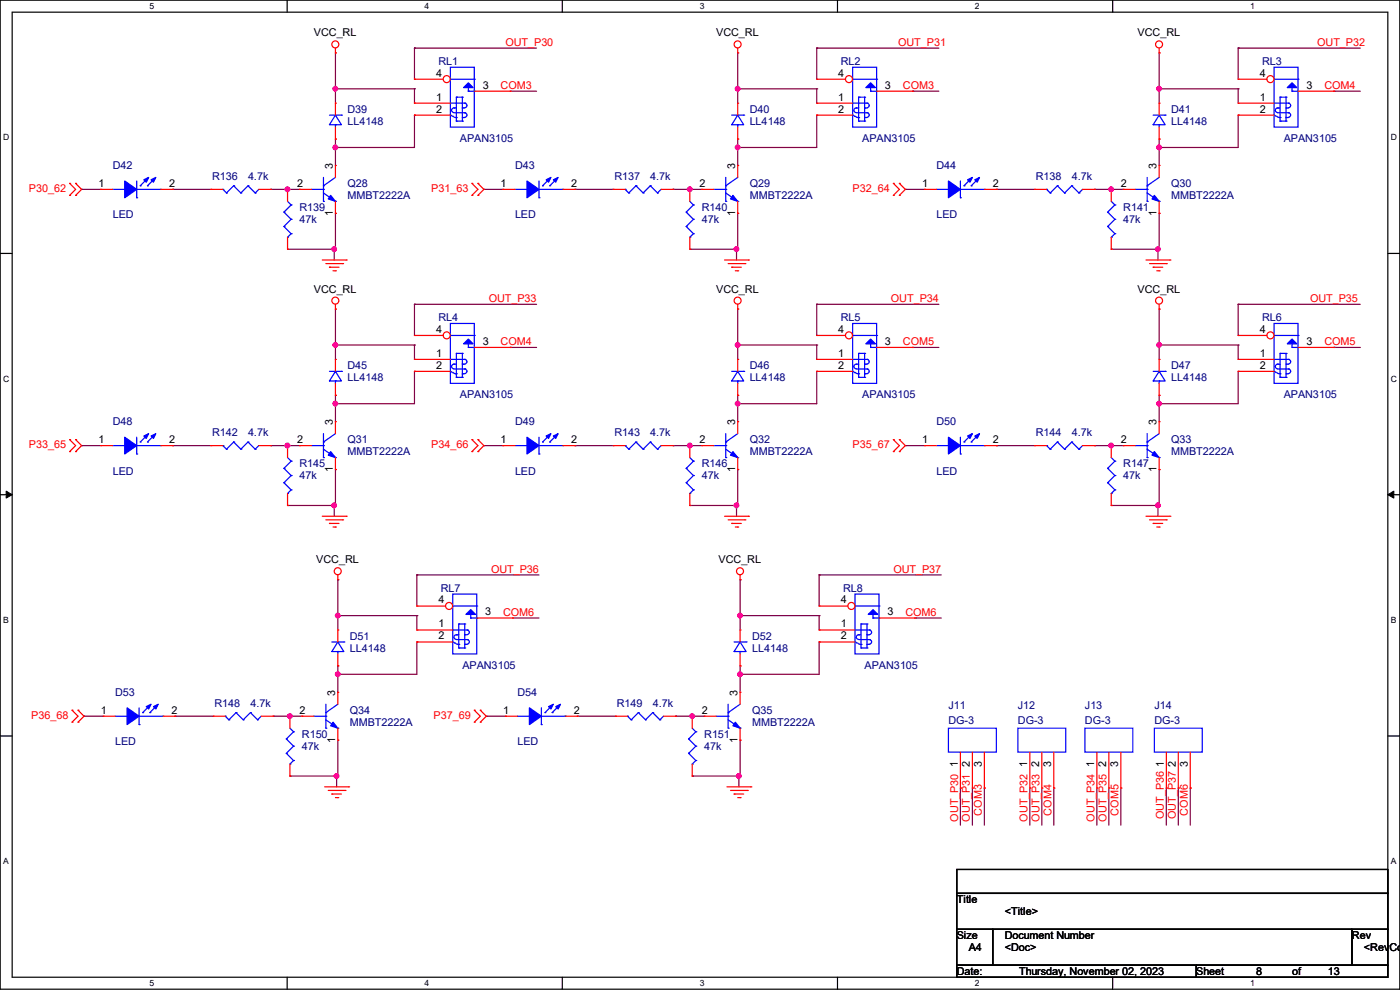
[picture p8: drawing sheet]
<svg xmlns="http://www.w3.org/2000/svg" width="297mm" height="210mm" viewBox="0 0 297 210" stroke-linecap="round" stroke-linejoin="round" font-family="sans-serif">
<path d="M0 0h297v209.8h-297zM2.6 2.6h291.8v204.7h-291.8z" fill="none" stroke="#000" stroke-width=".25"/>
<g fill="#fff">
<path d="M31.7 .3h1v2h-1z"/>
<path d="M31.7 207.6h1v1.9h-1z"/>
</g>
<path d="M60.9 0v2.6M60.9 207.3v2.5" fill="none" stroke="#000" stroke-width=".25"/>
<g fill="#fff">
<path d="M90.1 .3h1v2h-1z"/>
<path d="M90.1 207.6h1v1.9h-1z"/>
</g>
<path d="M119.3 0v2.6M119.3 207.3v2.5" fill="none" stroke="#000" stroke-width=".25"/>
<g fill="#fff">
<path d="M148.5 .3h.9v2h-.9z"/>
<path d="M148.5 207.6h.9v1.9h-.9z"/>
</g>
<path d="M177.7 0v2.6M177.7 207.3v2.5" fill="none" stroke="#000" stroke-width=".25"/>
<g fill="#fff">
<path d="M206.8 .3h1v2h-1z"/>
<path d="M206.8 207.6h1v1.9h-1z"/>
</g>
<path d="M236.1 0v2.6M236.1 207.3v2.5" fill="none" stroke="#000" stroke-width=".25"/>
<g fill="#fff">
<path d="M265.2 .3h1v2h-1z"/>
<path d="M265.2 207.6h1v1.9h-1z"/>
<path d="M.7 28.2h1.2v1.9h-1.2z"/>
<path d="M295.1 28.2h1.2v1.9h-1.2z"/>
<path d="M.7 79.3h1.2v2h-1.2z"/>
<path d="M295.1 79.3h1.2v2h-1.2z"/>
</g>
<path d="M0 53.8h2.6M294.4 53.8h2.6" fill="none" stroke="#000" stroke-width=".25"/>
<g fill="#fff">
<path d="M.7 130.5h1.2v2h-1.2z"/>
<path d="M295.1 130.5h1.1v2h-1.1z"/>
</g>
<path d="M0 104.9h2.6M294.4 104.9h2.6" fill="none" stroke="#000" stroke-width=".25"/>
<path d="M1.3 104.2l1.3 .7-1.3 .8zM294.4 104.9l1.3-.7v1.5z" fill="#000" stroke="#000" stroke-width=".21"/>
<g fill="#fff">
<path d="M.7 181.7h1.2v2h-1.2z"/>
<path d="M295.1 181.7h1.1v2h-1.1z"/>
</g>
<path d="M0 156.1h2.6M294.4 156.1h2.6M203 184.4h91.4v5.1h-91.4zM203 189.5h91.4v7.6h-91.4zM203 197.1h7.6v7.7h-7.6zM210.6 197.1h76.2v7.7h-76.2zM286.8 197.1h7.6v7.7h-7.6zM203 204.8h50.8v2.5h-50.8zM253.8 204.8h40.6v2.5h-40.6z" fill="none" stroke="#000" stroke-width=".25"/>
<g fill="none" stroke="#800040" stroke-width=".25">
<path d="M71.2 18.8h.1M71.2 11.2h.1M71.2 11.2v10.7M71.2 18.8h16.7M87.9 10.2h.1M87.9 18.8h.1M87.9 10.2v6.6M87.9 18.8v3.1M87.9 10.2h25.9M108.2 19.3h.1M108.2 19.3h5.6M156.5 18.8h.1"/>
<path d="M156.5 11.2h.1M156.5 18.8h16.8M156.5 11.2v10.7M173.3 10.2h.1M173.3 18.8h.1M173.3 10.2h25.9M173.3 10.2v6.6M173.3 18.8v3.1M193.6 19.3h.1M193.6 19.3h5.6M245.9 18.8h.1M245.9 11.2h.1"/>
<path d="M245.9 18.8h16.8M245.9 11.2v10.7M262.7 10.2h.1M262.7 18.8h.1M262.7 10.2h25.9M262.7 10.2v6.6M262.7 18.8v3.1M283 19.3h.1M283 19.3h5.6M71.2 31.3h.1M71.2 29.5h.1M71.2 29.5v5.6"/>
<path d="M87.9 24.4h.1M87.9 24.4v6.9h-16.7M156.5 31.3h.1M156.5 29.5h.1M156.5 29.5v5.6M173.3 24.4h.1M173.3 24.4v6.9h-16.8M245.9 31.3h.1M245.9 29.5h.1M245.9 29.5v5.6M262.7 24.4h.1M262.7 24.4v6.9h-16.8"/>
<path d="M17.3 40.2h.1M17.3 40.2h4.1M36.6 40.2h.1M36.6 40.2h8.1M57.4 40.2h.1M57.4 40.2h6.1M61 52.9h.1M61 40.2h.1M61 52.9h9.9M70.9 52.9h.1M70.9 52.6h.1M70.9 52.6v2.6"/>
<path d="M71.2 45.3h.1M71.2 45.3v7.3h-.3M102.7 40.2h.1M102.7 40.2h4M122 40.2h.1M122 40.2h8.1M142.8 40.2h.1M142.8 40.2h6.1M146.3 52.9h.1M146.3 40.2h.1M146.3 52.9h10M156.3 52.9h.1"/>
<path d="M156.3 52.6h.1M156.3 52.6v2.6M156.5 45.3h.1M156.5 45.3v7.3h-.2M192.1 40.2h.1M192.1 40.2h4M211.4 40.2h.1M211.4 40.2h8.1M232.2 40.2h.1M232.2 40.2h6.1M235.8 52.9h.1M235.8 40.2h.1"/>
<path d="M235.8 52.9h9.9M245.7 52.9h.1M245.7 52.6h.1M245.7 52.6v2.6M245.9 45.3h.1M245.9 45.3v7.3h-.2M71.2 73.2h.1M71.2 65.6h.1M71.2 65.6v10.6M71.2 73.2h16.7M87.9 64.6h.1M87.9 78.8h.1"/>
<path d="M87.9 73.2h.1M87.9 64.6v6.6M87.9 73.2v3M87.9 78.8v6.8h-16.7M87.9 64.6h25.9M108.2 73.7h.1M108.2 73.7h5.6M156.5 73.2h.1M156.5 65.6h.1M156.5 65.6v10.6M156.5 73.2h16.8M173.3 64.6h.1"/>
<path d="M173.3 78.8h.1M173.3 73.2h.1M173.3 64.6v6.6M173.3 73.2v3M173.3 78.8v6.8h-16.8M173.3 64.6h25.9M193.6 73.7h.1M193.6 73.7h5.6M245.9 73.2h.1M245.9 65.6h.1M245.9 65.6v10.6M245.9 73.2h16.8"/>
<path d="M262.7 64.6h.1M262.7 78.8h.1M262.7 73.2h.1M262.7 64.6v6.6M262.7 73.2v3M262.7 78.8v6.8h-16.8M262.7 64.6h25.9M283 73.7h.1M283 73.7h5.6M17.3 94.5h.1M17.3 94.5h4.1M36.6 94.5h.1"/>
<path d="M36.6 94.5h8.1M57.4 94.5h.1M57.4 94.5h6.1M61 94.5h.1M71.2 99.6h.1M71.2 85.6h.1M71.2 83.9h.1M71.2 83.9v5.6M71.2 99.6v7.4h-.3M102.7 94.5h.1M102.7 94.5h4M122 94.5h.1"/>
<path d="M122 94.5h8.1M142.8 94.5h.1M142.8 94.5h6.1M146.3 94.5h.1M156.5 99.6h.1M156.5 85.6h.1M156.5 83.9h.1M156.5 83.9v5.6M156.5 99.6v7.4h-.2M192.1 94.5h.1M192.1 94.5h4M211.4 94.5h.1"/>
<path d="M211.4 94.5h8.1M232.2 94.5h.1M232.2 94.5h6.1M235.8 94.5h.1M245.9 99.6h.1M245.9 85.6h.1M245.9 83.9h.1M245.9 83.9v5.6M245.9 99.6v7.4h-.2M61 107.2h.1M61 107.2h9.9M70.9 107.2h.1"/>
<path d="M70.9 107h.1M70.9 107v2.5M146.3 107.2h.1M146.3 107.2h10M156.3 107.2h.1M156.3 107h.1M156.3 107v2.5M235.8 107.2h.1M235.8 107.2h9.9M245.7 107.2h.1M245.7 107h.1M245.7 107v2.5"/>
<path d="M71.7 130.6h.1M71.7 123h.1M71.7 123v10.6M71.7 130.6h16.7M88.4 122h.1M88.4 136.2h.1M88.4 130.6h.1M88.4 122v6.6M88.4 130.6v3M88.4 136.2v6.8h-16.7M88.4 122h25.9M108.8 131.1h.1"/>
<path d="M108.8 131.1h5.5M157 130.6h.1M157 123h.1M157 130.6h16.8M157 123v10.6M173.8 122h.1M173.8 136.2h.1M173.8 130.6h.1M173.8 136.2v6.8h-16.8M173.8 122h25.9M173.8 122v6.6M173.8 130.6v3"/>
<path d="M194.1 131.1h.1M194.1 131.1h5.6M17.8 151.9h.1M17.8 151.9h4.1M37.1 151.9h.1M37.1 151.9h8.2M58 151.9h.1M58 151.9h6.1M61.5 151.9h.1M71.7 157h.1M71.7 143h.1M71.7 141.3h.1"/>
<path d="M71.7 141.3v5.6M71.7 157v7.4h-.3M103.2 151.9h.1M103.2 151.9h4M122.5 151.9h.1M122.5 151.9h8.1M143.3 151.9h.1M143.3 151.9h6.1M146.9 151.9h.1M157 157h.1M157 143h.1M157 141.3h.1"/>
<path d="M157 157v7.4h-.2M157 141.3v5.6M61.5 164.6h.1M61.5 164.6h9.9M71.4 164.6h.1M71.4 164.4h.1M71.4 164.4v2.5M146.9 164.6h.1M146.9 164.6h9.9M156.8 164.6h.1M156.8 164.4h.1M156.8 164.4v2.5"/>
<path d="M203.8 167.2h.1M203.8 167.2v7.8M206.3 167.2h.1M206.3 167.2v7.8M208.8 167.2h.1M208.8 167.2v7.8M218.5 167.2h.1M218.5 167.2v7.8M221 167.2h.1M221 167.2v7.8M223.6 167.2h.1M223.6 167.2v7.8"/>
<path d="M232.7 167.2h.1M232.7 167.2v7.8M235.2 167.2h.1M235.2 167.2v7.8M237.8 167.2h.1M237.8 167.2v7.8M247.4 167.2h.1M247.4 167.2v7.8M250 167.2h.1M250 167.2v7.8M252.5 167.2h.1M252.5 167.2v7.8"/>
</g>
<g fill="#f0f" stroke="#f0f" stroke-width=".25">
<circle cx="71.1" cy="18.8" r=".49"/>
<circle cx="71.1" cy="31.3" r=".49"/>
<circle cx="70.9" cy="52.9" r=".49"/>
<circle cx="61" cy="40.2" r=".49"/>
<circle cx="156.5" cy="18.8" r=".49"/>
<circle cx="156.5" cy="31.3" r=".49"/>
<circle cx="156.2" cy="52.9" r=".49"/>
<circle cx="146.3" cy="40.2" r=".49"/>
<circle cx="245.9" cy="18.8" r=".49"/>
<circle cx="245.9" cy="31.3" r=".49"/>
<circle cx="245.6" cy="52.9" r=".49"/>
<circle cx="235.7" cy="40.2" r=".49"/>
<circle cx="71.1" cy="73.2" r=".49"/>
<circle cx="71.1" cy="85.6" r=".49"/>
<circle cx="70.9" cy="107.2" r=".49"/>
<circle cx="61" cy="94.5" r=".49"/>
<circle cx="156.5" cy="73.2" r=".49"/>
<circle cx="156.5" cy="85.6" r=".49"/>
<circle cx="156.2" cy="107.2" r=".49"/>
<circle cx="146.3" cy="94.5" r=".49"/>
<circle cx="245.9" cy="73.2" r=".49"/>
<circle cx="245.9" cy="85.6" r=".49"/>
<circle cx="245.6" cy="107.2" r=".49"/>
<circle cx="235.7" cy="94.5" r=".49"/>
<circle cx="71.6" cy="130.6" r=".49"/>
<circle cx="71.6" cy="143" r=".49"/>
<circle cx="71.4" cy="164.6" r=".49"/>
<circle cx="61.5" cy="151.9" r=".49"/>
<circle cx="157" cy="130.6" r=".49"/>
<circle cx="157" cy="143" r=".49"/>
<circle cx="156.7" cy="164.6" r=".49"/>
<circle cx="146.8" cy="151.9" r=".49"/>
</g>
<g fill="none" stroke="#f00" stroke-width=".25">
<path d="M71.2 11.2h.1M71.2 10.2v1M156.5 11.2h.1M156.5 10.2v1M245.9 11.2h.1M245.9 10.2v1M14.8 38.9h.1M14.8 38.9l1.2 1.3-1.2 1.2M16 38.9h.1M16 38.9l1.3 1.3-1.3 1.2M100.1 38.9h.1M100.1 38.9l1.3 1.3-1.3 1.2"/>
<path d="M101.4 38.9h.1M101.4 38.9l1.3 1.3-1.3 1.2M156.5 29.5h.1M156.5 21.9h.1M156.5 21.9v2.5M156.5 27v2.5M189.5 38.9h.1M189.5 38.9l1.3 1.3-1.3 1.2M190.8 38.9h.1M190.8 38.9l1.3 1.3-1.3 1.2M14.8 41.4h.1M16 41.4h.1"/>
<path d="M68.4 55.2h5M69.1 55.9h3.6M69.9 56.7h.1M69.9 56.7h2M70.7 57.4h.5M71.2 57.4h.1M72.7 55.9h.1M73.4 55.2h.1M100.1 41.4h.1M101.4 41.4h.1M153.7 55.2h5.1M154.5 55.9h3.5"/>
<path d="M155.2 56.7h.1M155.2 56.7h2.1M156 57.4h.5M156.5 57.4h.1M158 55.9h.1M158.8 55.2h.1M189.5 41.4h.1M190.8 41.4h.1M219.5 40.2h.1M219.5 40.2h2.5M229.7 40.2h2.5M232.2 40.2h.1"/>
<path d="M235.8 40.2h.1M235.8 52.9h.1M235.8 40.2v2.5M235.8 50.3v2.6M243.1 55.2h5.1M243.9 55.9h3.5M244.6 56.7h.1M244.6 56.7h2.1M245.4 57.4h.5M245.9 57.4h.1M247.4 55.9h.1M248.2 55.2h.1"/>
<path d="M71.2 65.6h.1M71.2 64.6v1M156.5 65.6h.1M156.5 64.6v1M245.9 65.6h.1M245.9 64.6v1M14.8 93.3h.1M14.8 95.8h.1M14.8 93.3l1.2 1.2-1.2 1.3M16 95.8h.1M16 93.3h.1M16 93.3l1.3 1.2-1.3 1.3"/>
<path d="M63.5 94.5h.1M63.5 94.5h2.6M71.2 89.5h.1M71.2 99.6h.1M71.2 89.5v2.5M71.2 97.1v2.5M100.1 93.3h.1M100.1 95.8h.1M100.1 93.3l1.3 1.2-1.3 1.3M101.4 95.8h.1M101.4 93.3h.1M101.4 93.3l1.3 1.2-1.3 1.3"/>
<path d="M148.9 94.5h.1M148.9 94.5h2.5M156.5 89.5h.1M156.5 99.6h.1M156.5 89.5v2.5M156.5 97.1v2.5M189.5 93.3h.1M189.5 95.8h.1M189.5 93.3l1.3 1.2-1.3 1.3M190.8 95.8h.1M190.8 93.3h.1M190.8 93.3l1.3 1.2-1.3 1.3"/>
<path d="M235.8 94.5h.1M235.8 94.5v2.6M238.3 94.5h.1M238.3 94.5h2.5M245.9 89.5h.1M245.9 99.6h.1M245.9 89.5v2.5M245.9 97.1v2.5M68.4 109.5h5M69.1 110.3h3.6M69.9 111h.1M69.9 111h2"/>
<path d="M70.7 111.8h.5M71.2 111.8h.1M72.7 110.3h.1M73.4 109.5h.1M153.7 109.5h5.1M154.5 110.3h3.5M155.2 111h.1M155.2 111h2.1M156 111.8h.5M156.5 111.8h.1M158 110.3h.1M158.8 109.5h.1"/>
<path d="M235.8 107.2h.1M235.8 104.7v2.5M243.1 109.5h5.1M243.9 110.3h3.5M244.6 111h.1M244.6 111h2.1M245.4 111.8h.5M245.9 111.8h.1M247.4 110.3h.1M248.2 109.5h.1M71.7 123h.1M71.7 133.6h.1"/>
<path d="M71.7 122v1M71.7 133.6v2.6M71.7 138.7v2.6M157 123h.1M157 133.6h.1M157 122v1M157 133.6v2.6M157 138.7v2.6M15.3 150.7h.1M15.3 153.2h.1M15.3 150.7l1.3 1.2-1.3 1.3M16.6 153.2h.1"/>
<path d="M16.6 150.7h.1M16.6 150.7l1.2 1.2-1.2 1.3M21.9 151.9h.1M21.9 151.9h2.5M34.6 151.9h2.5M37.1 151.9h.1M71.7 141.3h.1M100.6 150.7h.1M100.6 153.2h.1M100.6 150.7l1.3 1.2-1.3 1.3M101.9 153.2h.1M101.9 150.7h.1"/>
<path d="M101.9 150.7l1.3 1.2-1.3 1.3M107.2 151.9h.1M107.2 151.9h2.6M119.9 151.9h2.6M122.5 151.9h.1M157 141.3h.1M68.9 166.9h5.1M69.6 167.7h3.6M70.4 168.4h.1M70.4 168.4h2M71.2 169.2h.5M71.7 169.2h.1"/>
<path d="M73.2 167.7h.1M74 166.9h.1M154.2 166.9h5.1M155 167.7h3.5M155.7 168.4h.1M155.7 168.4h2.1M156.5 169.2h.5M157 169.2h.1M158.5 167.7h.1M159.3 166.9h.1"/>
<circle cx="71.1" cy="9.4" r=".74"/>
<circle cx="156.5" cy="9.4" r=".74"/>
<circle cx="245.9" cy="9.4" r=".74"/>
<circle cx="71.1" cy="63.8" r=".74"/>
<circle cx="156.5" cy="63.8" r=".74"/>
<circle cx="245.9" cy="63.8" r=".74"/>
<circle cx="71.6" cy="121.2" r=".74"/>
<circle cx="157" cy="121.2" r=".74"/>
</g>
<g fill="none" stroke="#00f" stroke-width=".25">
<path d="M155.2 24.4h2.6M156.5 24.4l1.3 2.1h-2.6zM156.5 26.5h.1M156.5 26.5v.5M157.8 24.4h.1M224.3 39.4h.1M224.3 39.4l1.5 1.5M224.3 39.4l-1.5 1.5M227.4 39.4h.1M227.4 39.4l1.5 1.5M227.4 39.4l-1.6 1.5M222 40.2h.1"/>
<path d="M222 40.2l.8 .7M222.8 40.9h.1M225.8 40.9h.1M228.9 40.9h.1M229.7 40.2l-.8 .7M235 45h.1M235 48h.1M235 45l1.5 1.5M235 48l1.5 1.6M235.8 50.3h.1M235.8 42.7l.7 .8M236.5 43.5h.1"/>
<path d="M236.5 46.5h.1M236.5 49.6h.1M236.5 43.5l-1.5 1.5M236.5 46.5l-1.5 1.5M236.5 49.6l-.7 .7M95.5 68.6h5.1v12.7h-5.1zM95.5 78.8l.5 .3M95.5 71.2h5.1M95.5 76.2h3.1M96.1 79l.5 .2M96.3 77.3h.1M96.3 77.3h.5"/>
<path d="M96.3 78.3h2.3M96.3 77.3a.49 .49 0 0 0-.5 .4 .49 .49 0 0 0 .5 .5M96.6 79.3h.2M96.8 75h.1M96.8 79.3h.1M96.8 75v5.1M96.8 75h1.3M98.1 75h.1M98.1 77.3h.1M98.1 79.3h.1M98.1 75v5.1M98.1 77.3h.5"/>
<path d="M98.1 79.3h.5M98.6 76.2h.1M98.6 78.3h.1M98.6 76.2a.49 .49 0 0 1 .5 .5 .49 .49 0 0 1-.5 .5M98.6 78.3a.49 .49 0 0 1 .5 .5 .49 .49 0 0 1-.5 .4M99.4 73.7h.1M99.4 72.9v.8M99.4 73.7h1.2M100.6 71.2h.1M100.6 73.7h.1M66.1 94.5h2.5M68.6 93.8h.1"/>
<path d="M68.6 97.1h.1M68.6 94.5h.1M68.6 95.3l2.6 1.8M68.6 92v5.1M71.2 97.1h.1M71.2 92l-2.6 1.8M96.8 80.1h.1M96.8 80.1h1.3M98.1 80.1h.1M151.4 94.5h2.6M154 93.8h.1M154 97.1h.1"/>
<path d="M154 94.5h.1M154 95.3l2.5 1.8M154 92v5.1M156.5 97.1h.1M156.5 92l-2.5 1.8M235 99.4h.1M235 99.4l1.5 1.5M235.8 97.1l.7 .7M236.5 97.8h.1M236.5 97.8l-1.5 1.6M240.8 94.5h2.6M243.4 93.8h.1"/>
<path d="M243.4 97.1h.1M243.4 94.5h.1M243.4 95.3l2.5 1.8M243.4 92v5.1M245.9 97.1h.1M245.9 92l-2.5 1.8M235 102.4h.1M235 102.4l1.5 1.5M235.8 104.7h.1M236.5 100.9h.1M236.5 103.9h.1M236.5 100.9l-1.5 1.5"/>
<path d="M236.5 103.9l-.7 .8M70.4 136.2h2.5M71.7 136.2l1.2 2h-2.5zM71.7 138.2h.1M71.7 138.2v.5M72.9 136.2h.1M155.7 136.2h2.6M157 136.2l1.3 2h-2.6zM157 138.2h.1M157 138.2v.5M158.3 136.2h.1M24.4 151.9h2.6"/>
<path d="M27 151.9h.1M29.5 153.7h.1M29.5 150.2v3.5M29.5 151.9h5.1M30.3 151.2h.1M31.8 151.2h.1M31.8 149.6l-1.5 1.6M33.3 149.6l-1.5 1.6M34.6 151.9h.1M109.8 151.9h2.5M112.3 151.9h.1M114.9 153.7h.1"/>
<path d="M114.9 151.9h5M114.9 150.2v3.5M115.6 151.2h.1M117.1 151.2h.1M117.1 149.6l-1.5 1.6M118.7 149.6l-1.6 1.6M119.9 151.9h.1"/>
</g>
<g fill="#00f" stroke="#00f" stroke-width=".25">
<path d="M70.1 95.8l1.1 1.3-1.6-.5z"/>
<path d="M155.5 95.8l1 1.3-1.5-.5z"/>
<path d="M244.9 95.8l1 1.3-1.5-.5z"/>
<path d="M99.4 71.9l1 1h-2.1z"/>
<path d="M27 150.2l2.5 1.7-2.5 1.8z" fill-rule="evenodd"/>
<path d="M32.6 149.9l1-.5-.5 1z" fill-rule="evenodd"/>
<path d="M31 149.9l1-.5-.5 1z" fill-rule="evenodd"/>
<path d="M112.3 150.2l2.6 1.7-2.6 1.8z" fill-rule="evenodd"/>
<path d="M117.9 149.9l1-.5-.5 1z" fill-rule="evenodd"/>
<path d="M116.4 149.9l1-.5-.5 1z" fill-rule="evenodd"/>
</g>
<circle cx="94.8" cy="71.1" r=".74" fill="#fff" stroke="#f00" stroke-width=".25"/>
<g fill="none" stroke="#f00" stroke-width=".25">
<path d="M106.7 40.2h.1M106.7 40.2h2.6M119.4 40.2h2.6M122 40.2h.1M87.9 71.2h.1M87.9 76.2h.1M87.9 78.8h.1M87.9 71.2h6.1M87.9 76.2h7.6M87.9 78.8h7.6M100.6 73.7h7.6M108.2 73.7h.1"/>
<path d="M203.8 159.6v7.6M206.3 159.6v7.6M208.8 159.6v7.6M203.8 167.2h.1M206.3 167.2h.1M208.8 167.2h.1"/>
</g>
<g fill="none" stroke="#00f" stroke-width=".25">
<path d="M114.3 38.4v3.6M115.1 39.4h.1M116.6 39.4h.1M116.6 37.9l-1.5 1.5M118.2 37.9l-1.6 1.5M109.3 40.2h2.5M111.8 40.2h.1M114.3 42h.1M114.3 40.2h5.1M119.4 40.2h.1M180.9 68.6h5.1v12.7h-5.1zM180.9 78.8l.4 .3"/>
<path d="M180.9 71.2h5.1M180.9 76.2h3M181.5 79l.4 .2M181.7 77.3a.49 .49 0 0 0-.6 .4 .49 .49 0 0 0 .5 .5M181.7 77.3h.1M181.7 77.3h.5M181.7 78.3h2.2M181.9 79.3h.3M182.2 75h.1M182.2 79.3h.1M182.2 75v5.1M182.2 75h1.2"/>
<path d="M183.4 75h.1M183.4 77.3h.1M183.4 79.3h.1M183.4 75v5.1M183.4 77.3h.5M183.4 79.3h.5M183.9 76.2h.1M183.9 78.3h.1M183.9 76.2a.49 .49 0 0 1 .5 .5 .49 .49 0 0 1-.5 .5M183.9 78.3a.49 .49 0 0 1 .5 .5 .49 .49 0 0 1-.5 .4M184.7 73.7h.1M184.7 72.9v.8"/>
<path d="M184.7 73.7h1.3M186 71.2h.1M186 73.7h.1M182.2 80.1h.1M182.2 80.1h1.2M183.4 80.1h.1M201.2 154.5h10.2v5.1h-10.2z"/>
</g>
<g fill="#00f" stroke="#00f" stroke-width=".25">
<path d="M183.7 72.9l1-1 1 1z"/>
<path d="M111.8 38.4l2.5 1.8-2.5 1.8z" fill-rule="evenodd"/>
<path d="M117.4 38.1l1-.5-.5 1.1z" fill-rule="evenodd"/>
<path d="M115.9 38.1l1-.5-.5 1.1z" fill-rule="evenodd"/>
</g>
<circle cx="180.1" cy="71.1" r=".74" fill="#fff" stroke="#f00" stroke-width=".25"/>
<g fill="none" stroke="#f00" stroke-width=".25">
<path d="M61 40.2h.1M61 52.9h.1M61 40.2v2.5M61 50.3v2.6M173.3 71.2h.1M173.3 76.2h.1M173.3 78.8h.1M173.3 71.2h6.1M173.3 76.2h7.6M173.3 78.8h7.6M186 73.7h7.6M193.6 73.7h.1"/>
<path d="M45.3 151.9h.1M45.3 151.9h2.5M55.4 151.9h2.6M58 151.9h.1"/>
</g>
<g fill="none" stroke="#00f" stroke-width=".25">
<path d="M60.2 45h.1M60.2 48h.1M60.2 45l1.6 1.5M60.2 48l1.6 1.6M61 50.3h.1M61 42.7l.8 .8M61.8 43.5h.1M61.8 46.5h.1M61.8 49.6h.1M61.8 43.5l-1.6 1.5M61.8 46.5l-1.6 1.5M61.8 49.6l-.8 .7"/>
<path d="M270.3 68.6h5.1v12.7h-5.1zM270.3 78.8l.4 .3M270.3 71.2h5.1M270.3 76.2h3M270.9 79l.4 .2M271.1 77.3h.1M271.1 77.3a.49 .49 0 0 0-.5 .4 .49 .49 0 0 0 .5 .5M271.1 77.3h.5M271.1 78.3h2.2M271.3 79.3h.3M271.6 75h.1M271.6 79.3h.1"/>
<path d="M271.6 75v5.1M271.6 75h1.2M272.8 75h.1M272.8 77.3h.1M272.8 79.3h.1M272.8 75v5.1M272.8 77.3h.5M272.8 79.3h.5M273.3 76.2h.1M273.3 78.3h.1M273.3 76.2a.49 .49 0 0 1 .5 .5 .49 .49 0 0 1-.5 .5M273.3 78.3a.49 .49 0 0 1 .5 .5 .49 .49 0 0 1-.5 .4"/>
<path d="M274.1 73.7h.1M274.1 72.9v.8M274.1 73.7h1.3M275.4 71.2h.1M275.4 73.7h.1M271.6 80.1h.1M271.6 80.1h1.2M272.8 80.1h.1M47.8 151.9h.1M47.8 151.9l.8 .8M48.6 152.7h.1M50.1 151.2h.1"/>
<path d="M50.1 151.2l1.5 1.5M50.1 151.2l-1.5 1.5M51.6 152.7h.1M53.1 151.2h.1M53.1 151.2l1.6 1.5M53.1 151.2l-1.5 1.5M54.7 152.7h.1M55.4 151.9l-.7 .8"/>
</g>
<path d="M274.1 71.9l1 1h-2z" fill="#00f" stroke="#00f" stroke-width=".25"/>
<circle cx="269.5" cy="71.1" r=".74" fill="#fff" stroke="#f00" stroke-width=".25"/>
<g fill="none" stroke="#f00" stroke-width=".25">
<path d="M71.2 35.1h.1M71.2 35.1v2.5M245.9 35.1h.1M245.9 35.1v2.5M44.7 40.2h.1M44.7 40.2h2.6M54.9 40.2h2.5M57.4 40.2h.1M63.5 40.2h.1M63.5 40.2h2.6M71.2 45.3h.1M71.2 42.7v2.6"/>
<path d="M130.1 40.2h.1M130.1 40.2h2.5M140.3 40.2h2.5M142.8 40.2h.1M238.3 40.2h.1M238.3 40.2h2.5M245.9 45.3h.1M245.9 42.7v2.6M71.2 76.2h.1M71.2 76.2v2.6M156.5 76.2h.1M156.5 76.2v2.6"/>
<path d="M245.9 76.2h.1M245.9 76.2v2.6M262.7 71.2h.1M262.7 76.2h.1M262.7 78.8h.1M262.7 71.2h6.1M262.7 76.2h7.6M262.7 78.8h7.6M275.4 73.7h7.6M283 73.7h.1M71.2 83.9h.1M71.2 81.3v2.6"/>
<path d="M156.5 83.9h.1M156.5 81.3v2.6M245.9 83.9h.1M245.9 81.3v2.6M61.5 151.9h.1M61.5 151.9v2.6M130.6 151.9h.1M130.6 151.9h2.5M140.8 151.9h2.5M143.3 151.9h.1M146.9 151.9h.1M146.9 151.9v2.6"/>
<path d="M218.5 159.6v7.6M221 159.6v7.6M223.6 159.6v7.6M232.7 159.6v7.6M235.2 159.6v7.6M237.8 159.6v7.6M247.4 159.6v7.6M250 159.6v7.6M252.5 159.6v7.6M61.5 164.6h.1M61.5 162.1v2.5M146.9 164.6h.1"/>
<path d="M146.9 162.1v2.5M218.5 167.2h.1M221 167.2h.1M223.6 167.2h.1M232.7 167.2h.1M235.2 167.2h.1M237.8 167.2h.1M247.4 167.2h.1M250 167.2h.1M252.5 167.2h.1"/>
</g>
<g fill="none" stroke="#00f" stroke-width=".25">
<path d="M270.3 14.3h5.1v12.7h-5.1zM270.3 16.8h5.1M274.1 19.3h.1M274.1 18.6v.7M274.1 19.3h1.3M275.4 16.8h.1M275.4 19.3h.1M49.6 39.4h.1M49.6 39.4l1.5 1.5M49.6 39.4l-1.6 1.5M52.6 39.4h.1M52.6 39.4l1.5 1.5"/>
<path d="M52.6 39.4l-1.5 1.5M68.6 39.4h.1M68.6 37.6v5.1M71.2 37.6l-2.6 1.8M134.9 39.4h.1M134.9 39.4l1.5 1.5M134.9 39.4l-1.5 1.5M138 39.4h.1M138 39.4l1.5 1.5M138 39.4l-1.6 1.5M243.4 39.4h.1M243.4 37.6v5.1"/>
<path d="M245.9 37.6l-2.5 1.8M270.3 24.4l.4 .3M270.3 21.9h3M270.9 24.6l.4 .3M271.1 22.9h.1M271.1 22.9a.49 .49 0 0 0-.5 .5 .49 .49 0 0 0 .5 .5M271.1 22.9h.5M271.1 23.9h2.2M271.3 24.9h.3M271.6 25.7h.1M271.6 20.6h.1M271.6 24.9h.1"/>
<path d="M271.6 20.6v5.1M271.6 25.7h1.2M271.6 20.6h1.2M272.8 25.7h.1M272.8 20.6h.1M272.8 22.9h.1M272.8 24.9h.1M272.8 20.6v5.1M272.8 22.9h.5M272.8 24.9h.5M273.3 21.9h.1M273.3 23.9h.1"/>
<path d="M273.3 21.9a.49 .49 0 0 1 .5 .5 .49 .49 0 0 1-.5 .5M273.3 23.9a.49 .49 0 0 1 .5 .5 .49 .49 0 0 1-.5 .5M47.3 40.2h.1M47.3 40.2l.7 .7M48 40.9h.1M51.1 40.9h.1M54.1 40.9h.1M54.9 40.2l-.8 .7M66.1 40.2h2.5M68.6 42.7h.1M68.6 40.2h.1M68.6 40.9l2.6 1.8"/>
<path d="M71.2 42.7h.1M132.6 40.2h.1M132.6 40.2l.8 .7M133.4 40.9h.1M136.4 40.9h.1M139.5 40.9h.1M140.3 40.2l-.8 .7M240.8 40.2h2.6M243.4 42.7h.1M243.4 40.2h.1M243.4 40.9l2.5 1.8M245.9 42.7h.1"/>
<path d="M69.9 78.8h2.5M71.2 78.8l1.2 2h-2.5zM72.4 78.8h.1M155.2 78.8h2.6M156.5 78.8l1.3 2h-2.6zM157.8 78.8h.1M244.6 78.8h2.6M245.9 78.8l1.3 2h-2.6zM247.2 78.8h.1M71.2 80.8h.1M71.2 80.8v.5M156.5 80.8h.1"/>
<path d="M156.5 80.8v.5M245.9 80.8h.1M245.9 80.8v.5M60.7 156.8h.1M60.7 159.8h.1M60.7 156.8l1.6 1.5M60.7 159.8l1.6 1.5M61.5 154.5l.8 .7M62.3 155.2h.1M62.3 158.3h.1M62.3 155.2l-1.6 1.6M62.3 158.3l-1.6 1.5"/>
<path d="M133.1 151.9h.1M133.1 151.9l.8 .8M133.9 152.7h.1M135.4 151.2h.1M135.4 151.2l1.5 1.5M135.4 151.2l-1.5 1.5M136.9 152.7h.1M138.5 151.2h.1M138.5 151.2l1.5 1.5M138.5 151.2l-1.6 1.5M140 152.7h.1M140.8 151.9l-.8 .8"/>
<path d="M146.1 156.8h.1M146.1 159.8h.1M146.1 156.8l1.5 1.5M146.1 159.8l1.5 1.5M146.9 154.5l.7 .7M147.6 155.2h.1M147.6 158.3h.1M147.6 155.2l-1.5 1.6M147.6 158.3l-1.5 1.5M215.9 154.5h10.2v5.1h-10.2zM230.2 154.5h10.1v5.1h-10.1zM244.9 154.5h10.2v5.1h-10.2z"/>
<path d="M61.5 162.1h.1M62.3 161.3h.1M62.3 161.3l-.8 .8M146.9 162.1h.1M147.6 161.3h.1M147.6 161.3l-.7 .8"/>
</g>
<g fill="#00f" stroke="#00f" stroke-width=".25">
<path d="M244.9 41.4l1 1.3-1.5-.5z"/>
<path d="M70.1 41.4l1.1 1.3-1.6-.5z"/>
<path d="M274.1 17.6l1 1h-2z"/>
</g>
<circle cx="269.5" cy="16.8" r=".74" fill="#fff" stroke="#f00" stroke-width=".25"/>
<g fill="none" stroke="#f00" stroke-width=".25">
<path d="M262.7 16.8h.1M262.7 16.8h6.1M275.4 19.3h7.6M283 19.3h.1M71.2 29.5h.1M71.2 21.9h.1M71.2 21.9v2.5M71.2 27v2.5M156.5 35.1h.1M156.5 35.1v2.5M245.9 29.5h.1M245.9 21.9h.1"/>
<path d="M245.9 21.9v2.5M245.9 27v2.5M262.7 21.9h.1M262.7 24.4h.1M262.7 21.9h7.6M262.7 24.4h7.6M146.3 40.2h.1M146.3 52.9h.1M146.3 40.2v2.5M146.3 50.3v2.6M148.9 40.2h.1M148.9 40.2h2.5"/>
<path d="M156.5 45.3h.1M156.5 42.7v2.6M21.4 94.5h.1M21.4 94.5h2.5M34.1 94.5h2.5M36.6 94.5h.1M44.7 94.5h.1M44.7 94.5h2.6M54.9 94.5h2.5M57.4 94.5h.1M106.7 94.5h.1M106.7 94.5h2.6"/>
<path d="M119.4 94.5h2.6M122 94.5h.1M130.1 94.5h.1M130.1 94.5h2.5M140.3 94.5h2.5M142.8 94.5h.1M196.1 94.5h.1M196.1 94.5h2.6M208.8 94.5h2.6M211.4 94.5h.1M64.1 151.9h.1M64.1 151.9h2.5"/>
<path d="M71.7 146.9h.1M71.7 157h.1M71.7 146.9v2.5M71.7 154.5v2.5M149.4 151.9h.1M149.4 151.9h2.5M157 146.9h.1M157 157h.1M157 146.9v2.5M157 154.5v2.5"/>
</g>
<g fill="none" stroke="#00f" stroke-width=".25">
<path d="M69.9 24.4h2.5M71.2 24.4l1.2 2.1h-2.5zM71.2 26.5h.1M71.2 26.5v.5M72.4 24.4h.1M154 39.4h.1M154 37.6v5.1M156.5 37.6l-2.5 1.8M244.6 24.4h2.6M245.9 24.4l1.3 2.1h-2.6zM245.9 26.5h.1M245.9 26.5v.5"/>
<path d="M247.2 24.4h.1M145.6 45h.1M145.6 48h.1M145.6 45l1.5 1.5M145.6 48l1.5 1.6M146.3 50.3h.1M146.3 42.7l.8 .8M147.1 43.5h.1M147.1 46.5h.1M147.1 49.6h.1M147.1 43.5l-1.5 1.5M147.1 46.5l-1.5 1.5"/>
<path d="M147.1 49.6l-.8 .7M151.4 40.2h2.6M154 42.7h.1M154 40.2h.1M154 40.9l2.5 1.8M156.5 42.7h.1M23.9 94.5h2.6M26.5 94.5h.1M29 96.3h.1M29 92.8v3.5M29 94.5h5.1M29.8 93.8h.1"/>
<path d="M31.3 93.8h.1M31.3 92.2l-1.5 1.6M32.8 92.2l-1.5 1.6M34.1 94.5h.1M47.3 94.5h.1M47.3 94.5l.7 .8M48 95.3h.1M49.6 93.8h.1M49.6 93.8l1.5 1.5M49.6 93.8l-1.6 1.5M51.1 95.3h.1M52.6 93.8h.1"/>
<path d="M52.6 93.8l1.5 1.5M52.6 93.8l-1.5 1.5M54.1 95.3h.1M54.9 94.5l-.8 .8M109.3 94.5h2.5M111.8 94.5h.1M114.3 96.3h.1M114.3 94.5h5.1M114.3 92.8v3.5M115.1 93.8h.1M116.6 93.8h.1M116.6 92.2l-1.5 1.6"/>
<path d="M118.2 92.2l-1.6 1.6M119.4 94.5h.1M132.6 94.5h.1M132.6 94.5l.8 .8M133.4 95.3h.1M134.9 93.8h.1M134.9 93.8l1.5 1.5M134.9 93.8l-1.5 1.5M136.4 95.3h.1M138 93.8h.1M138 93.8l1.5 1.5M138 93.8l-1.6 1.5"/>
<path d="M139.5 95.3h.1M140.3 94.5l-.8 .8M198.7 94.5h2.5M201.2 94.5h.1M203.8 96.3h.1M203.8 94.5h5M203.8 92.8v3.5M204.5 93.8h.1M206 93.8h.1M206 92.2l-1.5 1.6M207.6 92.2l-1.6 1.6M208.8 94.5h.1"/>
<path d="M96.1 126h5v12.7h-5zM96.1 136.2l.4 .3M96.1 128.6h5M96.1 133.6h3M96.6 136.4l.7 .3M96.8 134.7a.49 .49 0 0 0-.5 .4 .49 .49 0 0 0 .5 .5M96.8 134.7h.1M96.8 134.7h.5M96.8 135.7h2.3M97.3 137.5h.1M97.3 132.4h.1M97.3 136.7h.1"/>
<path d="M97.3 132.4v5.1M97.3 137.5h1.3M97.3 132.4h1.3M98.6 137.5h.1M98.6 132.4h.1M98.6 134.7h.1M98.6 136.7h.1M98.6 132.4v5.1M98.6 134.7h.5M98.6 136.7h.5M99.1 133.6h.1M99.1 135.7h.1"/>
<path d="M99.1 133.6a.49 .49 0 0 1 .5 .5 .49 .49 0 0 1-.5 .5M99.1 135.7a.49 .49 0 0 1 .5 .5 .49 .49 0 0 1-.5 .5M99.9 131.1h.1M99.9 130.3v.8M99.9 131.1h1.2M101.1 128.6h.1M101.1 131.1h.1M66.6 151.9h2.5M69.1 151.2h.1M69.1 154.5h.1M69.1 151.9h.1M69.1 152.7l2.6 1.8"/>
<path d="M69.1 149.4v5.1M71.7 154.5h.1M71.7 149.4l-2.6 1.8M151.9 151.9h2.6M154.5 151.2h.1M154.5 154.5h.1M154.5 151.9h.1M154.5 152.7l2.5 1.8M154.5 149.4v5.1M157 154.5h.1M157 149.4l-2.5 1.8"/>
</g>
<g fill="#00f" stroke="#00f" stroke-width=".25">
<path d="M70.7 153.2l1 1.3-1.6-.5z"/>
<path d="M156 153.2l1 1.3-1.5-.5z"/>
<path d="M155.5 41.4l1 1.3-1.5-.5z"/>
<path d="M99.9 129.3l1 1h-2.1z"/>
<path d="M26.5 92.8l2.5 1.7-2.5 1.8z" fill-rule="evenodd"/>
<path d="M32 92.5l1.1-.5-.5 1z" fill-rule="evenodd"/>
<path d="M30.5 92.5l1-.5-.5 1z" fill-rule="evenodd"/>
<path d="M111.8 92.8l2.5 1.7-2.5 1.8z" fill-rule="evenodd"/>
<path d="M117.4 92.5l1-.5-.5 1z" fill-rule="evenodd"/>
<path d="M115.9 92.5l1-.5-.5 1z" fill-rule="evenodd"/>
<path d="M201.2 92.8l2.6 1.7-2.6 1.8z" fill-rule="evenodd"/>
<path d="M206.8 92.5l1-.5-.5 1z" fill-rule="evenodd"/>
<path d="M205.3 92.5l1-.5-.5 1z" fill-rule="evenodd"/>
</g>
<circle cx="95.3" cy="128.5" r=".74" fill="#fff" stroke="#f00" stroke-width=".25"/>
<path d="M219.5 94.5h.1M219.5 94.5h2.5M229.7 94.5h2.5M232.2 94.5h.1M88.4 128.6h.1M88.4 133.6h.1M88.4 136.2h.1M88.4 128.6h6.1M88.4 133.6h7.7M88.4 136.2h7.7M101.1 131.1h7.7M108.8 131.1h.1" fill="none" stroke="#f00" stroke-width=".25"/>
<g fill="none" stroke="#00f" stroke-width=".25">
<path d="M222 94.5h.1M222 94.5l.8 .8M222.8 95.3h.1M224.3 93.8h.1M224.3 93.8l1.5 1.5M224.3 93.8l-1.5 1.5M225.8 95.3h.1M227.4 93.8h.1M227.4 93.8l1.5 1.5M227.4 93.8l-1.6 1.5M228.9 95.3h.1M229.7 94.5l-.8 .8"/>
<path d="M181.4 126h5.1v12.7h-5.1zM181.4 136.2l.4 .3M181.4 128.6h5.1M181.4 133.6h3M182 136.4l.7 .3M182.2 134.7h.1M182.2 134.7h.5M182.2 135.7h2.2M182.2 134.7a.49 .49 0 0 0-.5 .4 .49 .49 0 0 0 .5 .5M182.7 137.5h.1M182.7 132.4h.1M182.7 136.7h.1"/>
<path d="M182.7 132.4v5.1M182.7 137.5h1.2M182.7 132.4h1.2M183.9 137.5h.1M183.9 132.4h.1M183.9 134.7h.1M183.9 136.7h.1M183.9 132.4v5.1M183.9 134.7h.5M184.4 133.6h.1M184.4 135.7h.1M184.4 133.6a.49 .49 0 0 1 .5 .5 .49 .49 0 0 1-.5 .5"/>
<path d="M184.4 135.7a.49 .49 0 0 1 .5 .5 .49 .49 0 0 1-.5 .5h-.5M185.2 131.1h.1M185.2 130.3v.8M185.2 131.1h1.3M186.5 128.6h.1M186.5 131.1h.1"/>
</g>
<path d="M185.2 129.3l1 1h-2z" fill="#00f" stroke="#00f" stroke-width=".25"/>
<circle cx="180.6" cy="128.5" r=".74" fill="#fff" stroke="#f00" stroke-width=".25"/>
<g fill="none" stroke="#f00" stroke-width=".25">
<path d="M21.4 40.2h.1M21.4 40.2h2.5M34.1 40.2h2.5M36.6 40.2h.1M196.1 40.2h.1M196.1 40.2h2.6M208.8 40.2h2.6M211.4 40.2h.1M61 94.5h.1M61 94.5v2.6M146.3 94.5h.1M146.3 94.5v2.6"/>
<path d="M61 107.2h.1M61 104.7v2.5M146.3 107.2h.1M146.3 104.7v2.5M173.8 128.6h.1M173.8 133.6h.1M173.8 136.2h.1M173.8 128.6h6.1M173.8 133.6h7.6M173.8 136.2h7.6M186.5 131.1h7.6M194.1 131.1h.1"/>
</g>
<g fill="none" stroke="#00f" stroke-width=".25">
<path d="M180.9 14.3h5.1v12.7h-5.1zM180.9 16.8h5.1M184.7 19.3h.1M184.7 18.6v.7M184.7 19.3h1.3M186 16.8h.1M186 19.3h.1M29 38.4v3.6M29.8 39.4h.1M31.3 39.4h.1M31.3 37.9l-1.5 1.5M32.8 37.9l-1.5 1.5"/>
<path d="M180.9 24.4l.4 .3M180.9 21.9h3M181.5 24.6l.4 .3M181.7 22.9a.49 .49 0 0 0-.6 .5 .49 .49 0 0 0 .5 .5M181.7 22.9h.1M181.7 22.9h.5M181.7 23.9h2.2M181.9 24.9h.3M182.2 25.7h.1M182.2 20.6h.1M182.2 24.9h.1M182.2 20.6v5.1"/>
<path d="M182.2 25.7h1.2M182.2 20.6h1.2M183.4 25.7h.1M183.4 20.6h.1M183.4 22.9h.1M183.4 24.9h.1M183.4 20.6v5.1M183.4 22.9h.5M183.4 24.9h.5M183.9 21.9h.1M183.9 23.9h.1M183.9 21.9a.49 .49 0 0 1 .5 .5 .49 .49 0 0 1-.5 .5"/>
<path d="M183.9 23.9a.49 .49 0 0 1 .5 .5 .49 .49 0 0 1-.5 .5M203.8 38.4v3.6M204.5 39.4h.1M206 39.4h.1M206 37.9l-1.5 1.5M207.6 37.9l-1.6 1.5M23.9 40.2h2.6M26.5 40.2h.1M29 42h.1M29 40.2h5.1M34.1 40.2h.1M198.7 40.2h2.5"/>
<path d="M201.2 40.2h.1M203.8 42h.1M203.8 40.2h5M208.8 40.2h.1M60.2 99.4h.1M60.2 99.4l1.6 1.5M61 97.1l.8 .7M61.8 97.8h.1M61.8 97.8l-1.6 1.6M145.6 99.4h.1M145.6 99.4l1.5 1.5M146.3 97.1l.8 .7"/>
<path d="M147.1 97.8h.1M147.1 97.8l-1.5 1.6M60.2 102.4h.1M60.2 102.4l1.6 1.5M61 104.7h.1M61.8 100.9h.1M61.8 103.9h.1M61.8 100.9l-1.6 1.5M61.8 103.9l-.8 .8M145.6 102.4h.1M145.6 102.4l1.5 1.5M146.3 104.7h.1"/>
<path d="M147.1 100.9h.1M147.1 103.9h.1M147.1 100.9l-1.5 1.5M147.1 103.9l-.8 .8"/>
</g>
<g fill="#00f" stroke="#00f" stroke-width=".25">
<path d="M183.7 18.6l1-1 1 1z"/>
<path d="M201.2 38.4l2.6 1.8-2.6 1.8z" fill-rule="evenodd"/>
<path d="M206.8 38.1l1-.5-.5 1.1z" fill-rule="evenodd"/>
<path d="M205.3 38.1l1-.5-.5 1.1z" fill-rule="evenodd"/>
<path d="M26.5 38.4l2.5 1.8-2.5 1.8z" fill-rule="evenodd"/>
<path d="M32 38.1l1.1-.5-.5 1.1z" fill-rule="evenodd"/>
<path d="M30.5 38.1l1-.5-.5 1.1z" fill-rule="evenodd"/>
</g>
<circle cx="180.1" cy="16.8" r=".74" fill="#fff" stroke="#f00" stroke-width=".25"/>
<path d="M173.3 16.8h.1M173.3 16.8h6.1M186 19.3h7.6M193.6 19.3h.1M173.3 21.9h.1M173.3 24.4h.1M173.3 21.9h7.6M173.3 24.4h7.6" fill="none" stroke="#f00" stroke-width=".25"/>
<path d="M99.4 17.6l1 1h-2.1z" fill="#00f" stroke="#00f" stroke-width=".25"/>
<g fill="none" stroke="#00f" stroke-width=".25">
<path d="M95.5 14.3h5.1v12.7h-5.1zM95.5 16.8h5.1M99.4 19.3h.1M99.4 18.6v.7M99.4 19.3h1.2M100.6 16.8h.1M100.6 19.3h.1M95.5 24.4l.5 .3M95.5 21.9h3.1M96.1 24.6l.5 .3M96.3 22.9h.1M96.3 22.9h.5"/>
<path d="M96.3 23.9h2.3M96.3 22.9a.49 .49 0 0 0-.5 .5 .49 .49 0 0 0 .5 .5M96.6 24.9h.2M96.8 25.7h.1M96.8 20.6h.1M96.8 24.9h.1M96.8 20.6v5.1M96.8 25.7h1.3M96.8 20.6h1.3M98.1 25.7h.1M98.1 20.6h.1M98.1 22.9h.1"/>
<path d="M98.1 24.9h.1M98.1 20.6v5.1M98.1 22.9h.5M98.1 24.9h.5M98.6 21.9h.1M98.6 23.9h.1M98.6 21.9a.49 .49 0 0 1 .5 .5 .49 .49 0 0 1-.5 .5M98.6 23.9a.49 .49 0 0 1 .5 .5 .49 .49 0 0 1-.5 .5"/>
</g>
<circle cx="94.8" cy="16.8" r=".74" fill="#fff" stroke="#f00" stroke-width=".25"/>
<path d="M87.9 16.8h.1M87.9 16.8h6.1M100.6 19.3h7.6M108.2 19.3h.1M87.9 21.9h.1M87.9 24.4h.1M87.9 21.9h7.6M87.9 24.4h7.6" fill="none" stroke="#f00" stroke-width=".25"/>
<g fill="#f0f" stroke="#f0f" stroke-width=".25">
<circle cx="71.1" cy="18.8" r=".49"/>
<circle cx="71.1" cy="31.3" r=".49"/>
<circle cx="70.9" cy="52.9" r=".49"/>
<circle cx="61" cy="40.2" r=".49"/>
<circle cx="156.5" cy="18.8" r=".49"/>
<circle cx="156.5" cy="31.3" r=".49"/>
<circle cx="156.2" cy="52.9" r=".49"/>
<circle cx="146.3" cy="40.2" r=".49"/>
<circle cx="245.9" cy="18.8" r=".49"/>
<circle cx="245.9" cy="31.3" r=".49"/>
<circle cx="245.6" cy="52.9" r=".49"/>
<circle cx="235.7" cy="40.2" r=".49"/>
<circle cx="71.1" cy="73.2" r=".49"/>
<circle cx="71.1" cy="85.6" r=".49"/>
<circle cx="70.9" cy="107.2" r=".49"/>
<circle cx="61" cy="94.5" r=".49"/>
<circle cx="156.5" cy="73.2" r=".49"/>
<circle cx="156.5" cy="85.6" r=".49"/>
<circle cx="156.2" cy="107.2" r=".49"/>
<circle cx="146.3" cy="94.5" r=".49"/>
<circle cx="245.9" cy="73.2" r=".49"/>
<circle cx="245.9" cy="85.6" r=".49"/>
<circle cx="245.6" cy="107.2" r=".49"/>
<circle cx="235.7" cy="94.5" r=".49"/>
<circle cx="71.6" cy="130.6" r=".49"/>
<circle cx="71.6" cy="143" r=".49"/>
<circle cx="71.4" cy="164.6" r=".49"/>
<circle cx="61.5" cy="151.9" r=".49"/>
<circle cx="157" cy="130.6" r=".49"/>
<circle cx="157" cy="143" r=".49"/>
<circle cx="156.7" cy="164.6" r=".49"/>
<circle cx="146.8" cy="151.9" r=".49"/>
</g>
<g font-size="2.3">
<text x="66.6" y="7.7">VCC_RL</text>
<text x="151.9" y="7.7">VCC_RL</text>
<text x="241.3" y="7.7">VCC_RL</text>
<text x="92.5" y="16.3">4</text>
<text x="177.8" y="16.3">4</text>
<text x="267.3" y="16.3">4</text>
<text x="92.5" y="21.3">1</text>
<text x="92.5" y="23.9">2</text>
<text x="102.4" y="18.8">3</text>
<text x="177.8" y="21.3">1</text>
<text x="177.8" y="23.9">2</text>
<text x="187.8" y="18.8">3</text>
<text x="267.3" y="21.3">1</text>
<text x="267.3" y="23.9">2</text>
<text x="277.2" y="18.8">3</text>
<text x="70.6" y="35.9" transform="rotate(-90 70.6 35.9)">3</text>
<text x="156" y="35.9" transform="rotate(-90 156 35.9)">3</text>
<text x="245.4" y="35.9" transform="rotate(-90 245.4 35.9)">3</text>
<text x="20.9" y="39.6">1</text>
<text x="35.9" y="39.6">2</text>
<text x="63" y="39.6">2</text>
<text x="106.2" y="39.6">1</text>
<text x="121.2" y="39.6">2</text>
<text x="148.4" y="39.6">2</text>
<text x="195.6" y="39.6">1</text>
<text x="210.6" y="39.6">2</text>
<text x="237.8" y="39.6">2</text>
<text x="70.6" y="45.8" transform="rotate(-90 70.6 45.8)">1</text>
<text x="156" y="45.8" transform="rotate(-90 156 45.8)">1</text>
<text x="245.4" y="45.8" transform="rotate(-90 245.4 45.8)">1</text>
<text x="66.6" y="62.1">VCC_RL</text>
<text x="151.9" y="62.1">VCC_RL</text>
<text x="241.3" y="62.1">VCC_RL</text>
<text x="92.5" y="70.6">4</text>
<text x="177.8" y="70.6">4</text>
<text x="267.3" y="70.6">4</text>
<text x="92.5" y="75.7">1</text>
<text x="102.4" y="73.2">3</text>
<text x="177.8" y="75.7">1</text>
<text x="187.8" y="73.2">3</text>
<text x="267.3" y="75.7">1</text>
<text x="277.2" y="73.2">3</text>
<text x="92.5" y="78.2">2</text>
<text x="177.8" y="78.2">2</text>
<text x="267.3" y="78.2">2</text>
<text x="20.9" y="94">1</text>
<text x="35.9" y="94">2</text>
<text x="63" y="94">2</text>
<text x="70.6" y="90.2" transform="rotate(-90 70.6 90.2)">3</text>
<text x="106.2" y="94">1</text>
<text x="121.2" y="94">2</text>
<text x="148.4" y="94">2</text>
<text x="156" y="90.2" transform="rotate(-90 156 90.2)">3</text>
<text x="195.6" y="94">1</text>
<text x="210.6" y="94">2</text>
<text x="237.8" y="94">2</text>
<text x="245.4" y="90.2" transform="rotate(-90 245.4 90.2)">3</text>
<text x="70.6" y="100.1" transform="rotate(-90 70.6 100.1)">1</text>
<text x="156" y="100.1" transform="rotate(-90 156 100.1)">1</text>
<text x="245.4" y="100.1" transform="rotate(-90 245.4 100.1)">1</text>
<text x="67.1" y="119.5">VCC_RL</text>
<text x="152.4" y="119.5">VCC_RL</text>
<text x="93" y="128">4</text>
<text x="102.9" y="130.6">3</text>
<text x="178.4" y="128">4</text>
<text x="188.3" y="130.6">3</text>
<text x="93" y="133.1">1</text>
<text x="93" y="135.6">2</text>
<text x="178.4" y="133.1">1</text>
<text x="178.4" y="135.6">2</text>
<text x="71.1" y="147.6" transform="rotate(-90 71.1 147.6)">3</text>
<text x="156.5" y="147.6" transform="rotate(-90 156.5 147.6)">3</text>
<text x="21.4" y="151.4">1</text>
<text x="36.4" y="151.4">2</text>
<text x="63.5" y="151.4">2</text>
<text x="106.7" y="151.4">1</text>
<text x="121.7" y="151.4">2</text>
<text x="148.9" y="151.4">2</text>
<text x="71.1" y="157.5" transform="rotate(-90 71.1 157.5)">1</text>
<text x="156.5" y="157.5" transform="rotate(-90 156.5 157.5)">1</text>
<text x="203.2" y="162.6" transform="rotate(-90 203.2 162.6)">1</text>
<text x="205.7" y="162.6" transform="rotate(-90 205.7 162.6)">2</text>
<text x="208.3" y="162.6" transform="rotate(-90 208.3 162.6)">3</text>
<text x="217.9" y="162.6" transform="rotate(-90 217.9 162.6)">1</text>
<text x="220.5" y="162.6" transform="rotate(-90 220.5 162.6)">2</text>
<text x="223" y="162.6" transform="rotate(-90 223 162.6)">3</text>
<text x="232.2" y="162.6" transform="rotate(-90 232.2 162.6)">1</text>
<text x="234.7" y="162.6" transform="rotate(-90 234.7 162.6)">2</text>
<text x="237.2" y="162.6" transform="rotate(-90 237.2 162.6)">3</text>
<text x="246.9" y="162.6" transform="rotate(-90 246.9 162.6)">1</text>
<text x="249.4" y="162.6" transform="rotate(-90 249.4 162.6)">2</text>
<text x="252" y="162.6" transform="rotate(-90 252 162.6)">3</text>
<text x="203" y="191.6">Title</text>
<text x="213.2" y="194.1">&lt;Title&gt;</text>
<text x="203" y="199.2">Size</text>
<text x="205.5" y="201.8">A4</text>
<text x="213.1" y="199.2">Document Number</text>
<text x="213.2" y="201.8">&lt;Doc&gt;</text>
<text x="286.8" y="199.2">Rev</text>
<text x="289.4" y="201.8">&lt;RevCod</text>
<text x="203" y="206.8">Date:</text>
<text x="216.2" y="206.8">Thursday, November 02, 2023</text>
<text x="253.8" y="206.8">Sheet</text>
<text x="266.5" y="206.8">8</text>
<text x="274.1" y="206.8">of</text>
<text x="281.7" y="206.8">13</text>
</g>
<g font-size="2.3" fill="#f00">
<text x="107.2" y="9.7">OUT_P30</text>
<text x="190.5" y="9.7">OUT_P31</text>
<text x="279.4" y="9.7">OUT_P32</text>
<text x="106.2" y="18.8">COM3</text>
<text x="191.6" y="18.8">COM3</text>
<text x="281" y="18.8">COM4</text>
<text x="6.1" y="40.7">P30_62</text>
<text x="91.5" y="40.7">P31_63</text>
<text x="180.9" y="40.7">P32_64</text>
<text x="103.7" y="64">OUT_P33</text>
<text x="189" y="64">OUT_P34</text>
<text x="277.9" y="64">OUT_P35</text>
<text x="106.2" y="73.2">COM4</text>
<text x="191.6" y="73.2">COM5</text>
<text x="281" y="73.2">COM5</text>
<text x="6.1" y="95.1">P33_65</text>
<text x="91.5" y="95.1">P34_66</text>
<text x="180.9" y="95.1">P35_67</text>
<text x="104.2" y="121.5">OUT_P36</text>
<text x="189.5" y="121.5">OUT_P37</text>
<text x="106.7" y="130.6">COM6</text>
<text x="192.1" y="130.6">COM6</text>
<text x="6.6" y="152.5">P36_68</text>
<text x="92" y="152.5">P37_69</text>
<text x="208.3" y="173" transform="rotate(-90 208.3 173)">COM3</text>
<text x="223.1" y="173" transform="rotate(-90 223.1 173)">COM4</text>
<text x="237.3" y="173" transform="rotate(-90 237.3 173)">COM5</text>
<text x="246.9" y="173.8" transform="rotate(-90 246.9 173.8)">OUT_P36</text>
<text x="249.5" y="173.8" transform="rotate(-90 249.5 173.8)">OUT_P37</text>
<text x="252" y="173" transform="rotate(-90 252 173)">COM6</text>
<text x="203.2" y="174.3" transform="rotate(-90 203.2 174.3)">OUT_P30</text>
<text x="205.8" y="174.3" transform="rotate(-90 205.8 174.3)">OUT_P31</text>
<text x="218" y="174.3" transform="rotate(-90 218 174.3)">OUT_P32</text>
<text x="220.5" y="174.3" transform="rotate(-90 220.5 174.3)">OUT_P33</text>
<text x="232.2" y="174.3" transform="rotate(-90 232.2 174.3)">OUT_P34</text>
<text x="234.7" y="174.3" transform="rotate(-90 234.7 174.3)">OUT_P35</text>
</g>
<g font-size="2.3" fill="#000080">
<text x="93" y="13.8">RL1</text>
<text x="178.4" y="13.8">RL2</text>
<text x="267.8" y="13.8">RL3</text>
<text x="73.7" y="24">D39</text>
<text x="159" y="24">D40</text>
<text x="248.5" y="24">D41</text>
<text x="73.7" y="26.5">LL4148</text>
<text x="159" y="26.5">LL4148</text>
<text x="248.5" y="26.5">LL4148</text>
<text x="23.9" y="35.9">D42</text>
<text x="97.6" y="30.1">APAN3105</text>
<text x="109.3" y="35.9">D43</text>
<text x="182.9" y="30.1">APAN3105</text>
<text x="198.7" y="35.9">D44</text>
<text x="272.3" y="30.1">APAN3105</text>
<text x="45" y="38.2">R136</text>
<text x="52.6" y="38.2">4.7k</text>
<text x="73.7" y="39.7">Q28</text>
<text x="130.3" y="38.2">R137</text>
<text x="138" y="38.2">4.7k</text>
<text x="159" y="39.7">Q29</text>
<text x="219.8" y="38.2">R138</text>
<text x="227.4" y="38.2">4.7k</text>
<text x="248.5" y="39.7">Q30</text>
<text x="23.9" y="46.3">LED</text>
<text x="63.5" y="44.8">R139</text>
<text x="63.5" y="47.3">47k</text>
<text x="73.7" y="42.2">MMBT2222A</text>
<text x="109.3" y="46.3">LED</text>
<text x="148.9" y="44.8">R140</text>
<text x="148.9" y="47.3">47k</text>
<text x="159" y="42.2">MMBT2222A</text>
<text x="198.7" y="46.3">LED</text>
<text x="238.3" y="44.8">R141</text>
<text x="238.3" y="47.3">47k</text>
<text x="248.5" y="42.2">MMBT2222A</text>
<text x="93" y="68.2">RL4</text>
<text x="178.4" y="68.2">RL5</text>
<text x="267.8" y="68.2">RL6</text>
<text x="73.7" y="78.3">D45</text>
<text x="73.7" y="80.9">LL4148</text>
<text x="159" y="78.3">D46</text>
<text x="159" y="80.9">LL4148</text>
<text x="248.5" y="78.3">D47</text>
<text x="248.5" y="80.9">LL4148</text>
<text x="97.6" y="84.4">APAN3105</text>
<text x="182.9" y="84.4">APAN3105</text>
<text x="272.3" y="84.4">APAN3105</text>
<text x="23.9" y="90.3">D48</text>
<text x="45" y="92.5">R142</text>
<text x="52.6" y="92.5">4.7k</text>
<text x="73.7" y="94.1">Q31</text>
<text x="109.3" y="90.3">D49</text>
<text x="130.3" y="92.5">R143</text>
<text x="138" y="92.5">4.7k</text>
<text x="159" y="94.1">Q32</text>
<text x="198.7" y="90.3">D50</text>
<text x="219.8" y="92.5">R144</text>
<text x="227.4" y="92.5">4.7k</text>
<text x="248.5" y="94.1">Q33</text>
<text x="23.9" y="100.7">LED</text>
<text x="63.5" y="99.1">R145</text>
<text x="63.5" y="101.7">47k</text>
<text x="73.7" y="96.6">MMBT2222A</text>
<text x="109.3" y="100.7">LED</text>
<text x="148.9" y="99.1">R146</text>
<text x="148.9" y="101.7">47k</text>
<text x="159" y="96.6">MMBT2222A</text>
<text x="198.7" y="100.7">LED</text>
<text x="238.3" y="99.1">R147</text>
<text x="238.3" y="101.7">47k</text>
<text x="248.5" y="96.6">MMBT2222A</text>
<text x="93.5" y="125.6">RL7</text>
<text x="178.9" y="125.6">RL8</text>
<text x="74.2" y="135.7">D51</text>
<text x="159.6" y="135.7">D52</text>
<text x="74.2" y="138.3">LL4148</text>
<text x="98.1" y="141.8">APAN3105</text>
<text x="159.6" y="138.3">LL4148</text>
<text x="183.4" y="141.8">APAN3105</text>
<text x="24.4" y="147.7">D53</text>
<text x="45.5" y="149.9">R148</text>
<text x="53.1" y="149.9">4.7k</text>
<text x="109.8" y="147.7">D54</text>
<text x="130.9" y="149.9">R149</text>
<text x="138.5" y="149.9">4.7k</text>
<text x="74.2" y="151.5">Q34</text>
<text x="74.2" y="154">MMBT2222A</text>
<text x="159.6" y="151.5">Q35</text>
<text x="159.6" y="154">MMBT2222A</text>
<text x="201.2" y="150.5">J11</text>
<text x="201.2" y="153.5">DG-3</text>
<text x="215.9" y="150.5">J12</text>
<text x="215.9" y="153.5">DG-3</text>
<text x="230.2" y="150.5">J13</text>
<text x="230.2" y="153.5">DG-3</text>
<text x="244.9" y="150.5">J14</text>
<text x="244.9" y="153.5">DG-3</text>
<text x="24.4" y="158.1">LED</text>
<text x="64.1" y="156.5">R150</text>
<text x="64.1" y="159.1">47k</text>
<text x="109.8" y="158.1">LED</text>
<text x="149.4" y="156.5">R151</text>
<text x="149.4" y="159.1">47k</text>
</g>
<g font-size="1.8">
<text x="31.7" y="1.9">5</text>
<text x="90.1" y="1.9">4</text>
<text x="148.5" y="1.9">3</text>
<text x="206.8" y="1.9">2</text>
<text x="265.2" y="1.9">1</text>
<text x=".7" y="29.8">D</text>
<text x="295.1" y="29.8">D</text>
<text x=".7" y="80.9">C</text>
<text x="295.1" y="80.9">C</text>
<text x=".7" y="132.1">B</text>
<text x="295.1" y="132.1">B</text>
<text x=".7" y="183.3">A</text>
<text x="295.1" y="183.3">A</text>
<text x="31.7" y="209.2">5</text>
<text x="90.1" y="209.2">4</text>
<text x="148.5" y="209.2">3</text>
<text x="206.8" y="209.2">2</text>
<text x="265.2" y="209.2">1</text>
</g>
</svg>
